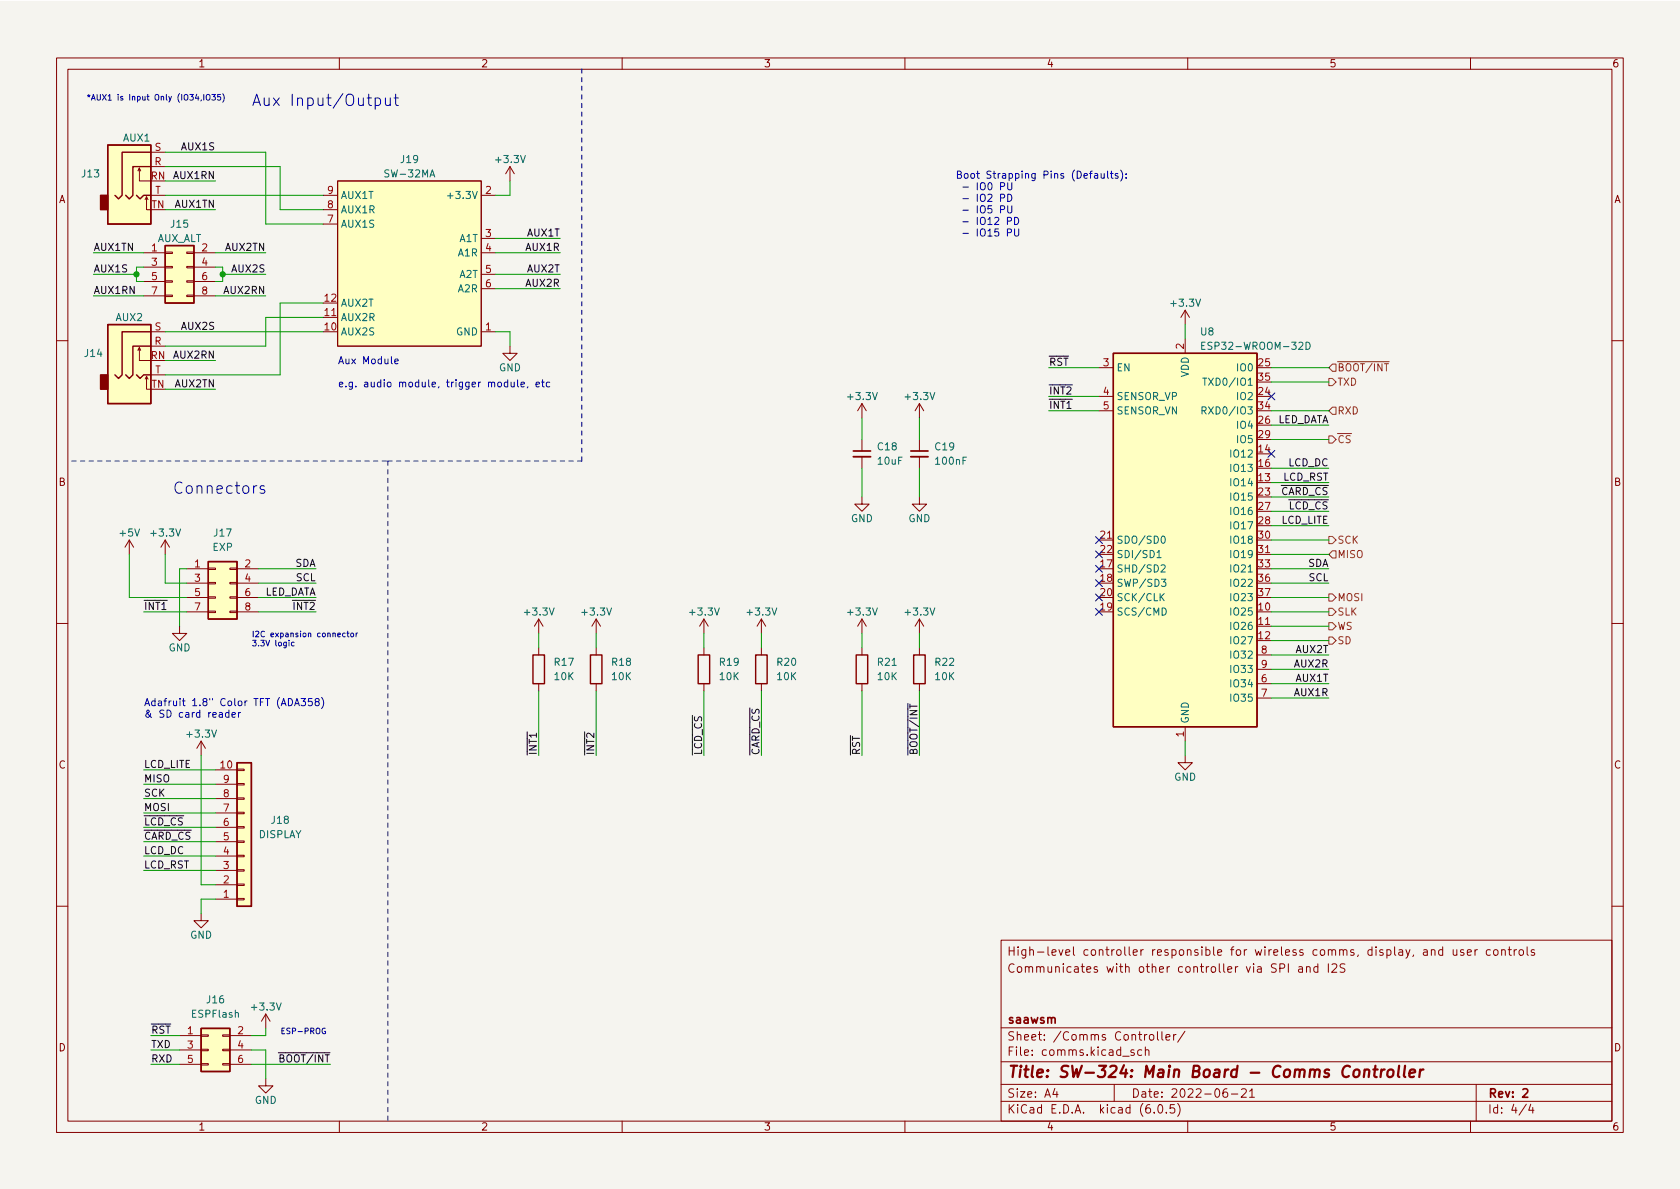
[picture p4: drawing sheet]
<svg xmlns="http://www.w3.org/2000/svg" width="297mm" height="210mm" viewBox="0 0 297 210" stroke-linecap="round" stroke-linejoin="round" font-family="sans-serif">
<path d="M0 .2h297v210.1h-297z" fill="#f5f4ef" stroke="#f5f4ef" stroke-width=".18"/>
<g fill="none" stroke="#840000" stroke-width=".18">
<path d="M10 10.2h277v190.1h-277zM12 12.2h273v186.1h-273zM60 10.2v2M110 10.2v2M160 10.2v2M210 10.2v2M260 10.2v2M24.4 30.2l.2-.5v2.3h2.1M24.6 29.7l.3 .5M25.7 35.3l.2-.5v2.3h.8M25.9 34.8l.3 .5M26.7 34.5h2.5"/>
<path d="M26.7 29.5h2.5M26.7 26.9h2.5M57.1 34.5h2.6M57.1 39.6h2.6M57.1 37.1h2.6M59.7 32h25.4v29.2h-25.4zM85.1 34.5h2.5M90.2 29.5l-.8 1.2M90.2 29.5v2.5M90.2 29.5l.7 1.2M25.4 44.7h3.8M25.4 47.2h3.8"/>
<path d="M25.4 49.8h3.8M25.4 52.3h3.8M26.7 58.7h2.5M29.2 52.2h1.3v.2h-1.3zM29.2 49.7h1.3v.2h-1.3zM29.2 47.1h1.3v.3h-1.3zM29.2 44.6h1.3v.2h-1.3zM33 52.2h1.3v.2h-1.3zM33 49.7h1.3v.2h-1.3zM33 47.1h1.3v.3h-1.3zM33 44.6h1.3v.2h-1.3zM34.3 44.7h3.8"/>
<path d="M34.3 47.2h3.8M34.3 49.8h3.8M34.3 52.3h3.8M57.1 56.1h2.6M85.1 44.7h2.5M85.1 58.7h2.5M85.1 42.2h2.5M85.1 48.5h2.5M85.1 51h2.5M209.5 54.9l-.7 1.2M209.5 54.9v2.5M209.5 59.9v2.6"/>
<path d="M209.5 54.9l.8 1.2M10 60.2h2M24.4 62l.2-.5v2.2h2.1M24.6 61.5l.3 .5M25.7 67.1l.2-.6v2.3h.8M25.9 66.5l.3 .6M26.7 61.2h2.5M26.7 66.3h2.5M90.2 61.2v1.3h1.2l-1.2 1.2-1.3-1.2h1.3M152.4 71.4v2.5M152.4 77.7v2.1M152.4 71.4l-.8 1.2"/>
<path d="M152.4 71.4l.8 1.2M162.6 71.4v2.5M162.6 77.7v2.1M162.6 71.4l-.8 1.2M162.6 71.4l.7 1.2M194.3 65h2.5M194.3 70.1h2.5M194.3 72.6h2.5M285 60.2h2M22.9 95.5l-.8 1.3M22.9 95.5v2.5M22.9 95.5l.7 1.3"/>
<path d="M29.2 95.5l-.8 1.3M29.2 95.5v2.5M29.2 95.5l.8 1.3M152.4 87.9v1.2h1.3l-1.3 1.3-1.3-1.3h1.3M152.4 80.8v2M162.6 87.9v1.2h1.2l-1.2 1.3-1.3-1.3h1.3M162.6 80.8v2M194.3 95.5h2.5M222.2 98h2.6M10 110.2h2M31.7 110.7v1.3h1.3l-1.3 1.3-1.2-1.3h1.2M33 100.6h3.8"/>
<path d="M33 103.1h3.8M33 105.7h3.8M33 108.2h3.8M36.8 108.1h1.3v.2h-1.3zM36.8 105.5h1.3v.3h-1.3zM36.8 103h1.3v.2h-1.3zM36.8 100.5h1.3v.2h-1.3zM40.6 108.1h1.3v.2h-1.3zM40.6 105.5h1.3v.3h-1.3zM40.6 103h1.3v.2h-1.3zM40.6 100.5h1.3v.2h-1.3zM41.9 100.6h3.8"/>
<path d="M41.9 103.1h3.8M41.9 105.7h3.8M41.9 108.2h3.8M95.2 109.5v2.5M95.2 114.5v1.3M95.2 109.5l-.7 1.2M95.2 109.5l.8 1.2M105.4 109.5l-.8 1.2M105.4 109.5v2.5M105.4 114.5v1.3M105.4 109.5l.8 1.2M124.5 109.5v2.5"/>
<path d="M124.5 114.5v1.3M124.5 109.5l-.8 1.2M124.5 109.5l.7 1.2M134.6 109.5v2.5M134.6 114.5v1.3M134.6 109.5l-.7 1.2M134.6 109.5l.8 1.2M152.4 109.5l-.8 1.2M152.4 109.5v2.5M152.4 114.5v1.3M152.4 109.5l.8 1.2M162.6 109.5l-.8 1.2"/>
<path d="M162.6 109.5v2.5M162.6 114.5v1.3M162.6 109.5l.7 1.2M222.2 110.7h2.6M222.2 115.8h2.6M222.2 118.4h2.6M285 110.2h2M35.6 131.1l-.8 1.2M35.6 131.1v2.5M35.6 131.1l.7 1.2M38.1 136.1h3.8M38.1 138.7h3.8"/>
<path d="M41.9 136h1.3v.3h-1.3zM41.9 138.6h1.3v.2h-1.3zM95.2 120.9v1.3M105.4 120.9v1.3M124.5 120.9v1.3M134.6 120.9v1.3M152.4 120.9v1.3M162.6 120.9v1.3M209.5 133.6v1.3h1.3l-1.3 1.2-1.2-1.2h1.2M209.5 128.5v2.6M222.2 120.9h2.6M222.2 123.4h2.6"/>
<path d="M38.1 159h3.8M38.1 156.5h3.8M38.1 153.9h3.8M38.1 151.4h3.8M38.1 148.8h3.8M38.1 146.3h3.8M38.1 143.8h3.8M38.1 141.2h3.8M41.9 141.1h1.3v.2h-1.3zM41.9 143.6h1.3v.3h-1.3zM41.9 146.2h1.3v.2h-1.3zM41.9 148.7h1.3v.3h-1.3z"/>
<path d="M41.9 151.3h1.3v.2h-1.3zM41.9 153.8h1.3v.2h-1.3zM41.9 156.3h1.3v.3h-1.3zM41.9 158.9h1.3v.2h-1.3zM10 160.2h2M35.6 161.5v1.3h1.2l-1.2 1.3-1.3-1.3h1.3M47 179.3l-.8 1.3M47 179.3v2.6M47 179.3l.8 1.3M177 166.3h108v32h-108zM226.3 171.2l.7-.1 .1-.2v-.3l-.2-.2h-.6v1.5M227.8 170.4v1.5"/>
<path d="M229.6 171h.6l.1 .9M230.3 171.3l-.5 .1a.29 .29 0 0 0-.2 .2 .29 .29 0 0 0 .2 .3h.5M231 171.1l.2-.2 .4 .1v.9M231 170.9v1M233 171l-.4-.1-.3 .3v.4l.1 .3h.6M233 170.4v1.5M234.9 170.4v1.5M235.5 170.6l.6-.2 .2 .2 .1 .3-1 1h1M237.8 170.5l-.6-.1-.2 .2v.4l.6 .3 .2 .3-.3 .3h-.6M251.7 168h.6l.1 .9M252.4 168.3l-.5 .1a.29 .29 0 0 0-.3 .2 .29 .29 0 0 0 .3 .3h.5M253.1 168.1l.2-.2 .3 .1 .1 .9"/>
<path d="M253.1 167.9v1M255.1 168l-.4-.1-.3 .3v.4l.1 .3h.6M255.1 167.4v1.5M256.9 167.9l.1 1h.4l.2-.1M257.6 167.9v1M258.8 168l-.4-.1-.2 .2 .1 .3 .5 .1v.4h-.6M259.4 168.4l.7-.1v-.3l-.5-.1-.2 .2 .1 .8h.6M260.8 167.9v1M261.2 167.9l-.3 .1-.1 .2M263.5 168l-.4-.1-.3 .3v.4l.1 .3h.6M264.2 168l.4-.1 .3 .3v.4l-.3 .3h-.4l-.1-.3v-.4zM265.5 168.1l.2-.2 .4 .1v.9"/>
<path d="M265.5 167.9v1M266.6 167.9h.6M266.9 167.4v1.3l.3 .2M267.7 167.9v1M268.2 167.9l-.3 .1-.2 .2M268.7 168l.4-.1 .3 .3v.4l-.3 .3h-.4l-.1-.3v-.4zM270 167.4v1.3l.2 .2M271.3 168l-.4-.1-.2 .2 .1 .3 .5 .1v.4h-.6M285 160.2h2M31.7 183.1h3.9M31.7 185.7h3.9M31.7 188.2h3.9"/>
<path d="M35.6 188.1h1.2v.2h-1.2zM35.6 185.5h1.2v.3h-1.2zM35.6 183h1.2v.3h-1.2zM39.4 188.1h1.2v.2h-1.2zM39.4 185.5h1.2v.3h-1.2zM39.4 183h1.2v.3h-1.2zM40.6 183.1h3.8M40.6 185.7h3.8M40.6 188.2h3.8M47 190.7v1.3h1.3l-1.3 1.3-1.3-1.3h1.3M60 198.3v2M110 198.3v2"/>
<path d="M160 198.3v2M177 194.8h108M177 191.8h108M177 187.8h108M177 181.8h108M186.5 192.5l-.4 1h1M186.9 193v1M197 191.8v3M200.5 185.7l-.4-.1-.2 .2 .1 .3 .5 .1v.4h-.6M201.9 185.7l-.5-.1-.3 .3v.4l.2 .3h.6M202.5 185.8l.2-.2 .4 .1v.9M202.5 185.1v1.5"/>
<path d="M203.3 183.1l.2-.2 .4 .2 .1 .5-.1 .3h-.4l-.2-.1zM204.1 196.7v.1M204.6 182.4v1.3l.3 .2M204.9 195.4l.2-.1a.81 .81 0 0 1 .6 .7 .81 .81 0 0 1-.3 .8h-.2a.81 .81 0 0 1-.6-.6 .81 .81 0 0 1 .3-.8zM205.4 182.4v1.3l.2 .2M206.1 183.4l.8-.1-.1-.3-.4-.1-.3 .2 .1 .8h.6M206.2 196.7v.1M207.5 182.9v1M207.6 195.3h-.7v.7l.2-.1 .5 .1 .1 .2-.1 .5-.2 .1-.5-.1M207.9 182.9l-.3 .1-.1 .2M208.2 195.1a1.72 1.72 0 0 1 0 2.3M209.5 182.4l-1.3 1.9"/>
<path d="M210 198.3v2M216.9 192.5a.59 .59 0 0 0-.7 .7v.5l.2 .3h.4l.2-.1 .1-.5-.2-.2-.4-.1-.3 .3M217.7 193.5h1.2M219.5 192.7l.6-.2 .2 .2 .1 .3-1 1h1M220.9 193l.5-.5v1.5M220.9 194h.9M260 198.3v2M261 191.8v6.5M269.9 195.3l-1.3 1.9M270.6 195.3l-.3 1h.9M271 195.8v1"/>
</g>
<path d="M150.9 79.8h3M161 79.8h3.1M269.3 192.7l.5-.2 .3 .2v.3l-.9 1h.9" fill="none" stroke="#840000" stroke-width=".3"/>
<g fill="none" stroke="#840000" stroke-width=".4">
<path d="M239.5 189.3a.52 .52 0 0 1 .5-.2 .52 .52 0 0 1 .4 .4l-.1 .6a.55 .55 0 0 1-.5 .4 .55 .55 0 0 1-.5-.4zM241.3 189.3a.49 .49 0 0 1 .8 .1l-.1 1.1M241.3 189.1l-.2 1.4M242.8 189.1h.8M243.2 188.5l-.2 1.7v.2l.4 .1M244.3 189.1l-.2 1.4M244.8 189.1l-.4 .1-.2 .3M245.5 189.3a.52 .52 0 0 1 .5-.2 .52 .52 0 0 1 .4 .4l-.1 .6a.55 .55 0 0 1-.5 .4 .55 .55 0 0 1-.5-.4zM247.4 188.5l-.2 1.7 .2 .3M248.4 188.5l-.2 1.7 .3 .3M249.2 189.8l1-.2-.1-.4-.1-.1-.6 .1-.2 1 .2 .3 .6-.1M251.1 189.1l-.2 1.4"/>
<path d="M251.7 189.1l-.4 .1-.2 .3"/>
</g>
<g fill="#ffffc2" stroke="#ffffc2" stroke-width=".18">
<path d="M29.2 43.4h5.1v10.2h-5.1z"/>
<path d="M196.8 62.5h25.4v66h-25.4z"/>
<path d="M59.7 32h25.4v29.2h-25.4z"/>
<path d="M19 25.6h7.7v14h-7.7z"/>
<path d="M41.9 134.9h2.5v25.4h-2.5z"/>
<path d="M36.8 99.3h5.1v10.2h-5.1z"/>
<path d="M35.6 181.9h5v7.6h-5z"/>
<path d="M19 57.4h7.7v14h-7.7z"/>
</g>
<g fill="none" stroke="#840000" stroke-width=".25">
<path d="M19 25.6h7.7v14h-7.7zM24.1 34.5l.7 .7 .6-.7h1.3M26.7 29.5h-3.2v5l-.6 .7-.7-.7M26.7 26.9h-5.1v7.6l-.6 .7-.7-.7M19 57.4h7.7v14h-7.7zM26.7 58.7h-5.1v7.6l-.6 .6-.7-.6M29.2 43.4h5.1v10.2h-5.1zM24.1 66.3l.7 .6 .6-.6h1.3M26.7 61.2h-3.2v5.1l-.6 .6-.7-.6M196.8 62.5h25.4v66h-25.4zM36.8 99.3h5.1v10.2h-5.1zM94.2 115.8h2.1v5.1h-2.1z"/>
<path d="M104.4 115.8h2v5.1h-2zM123.4 115.8h2.1v5.1h-2.1zM133.6 115.8h2v5.1h-2zM151.4 115.8h2v5.1h-2zM161.5 115.8h2.1v5.1h-2.1zM41.9 134.9h2.5v25.4h-2.5zM35.6 181.9h5v7.6h-5z"/>
</g>
<g fill="none" stroke="#006464" stroke-width=".18">
<path d="M79.1 34.6h1M212.5 61.1h.4M212.5 72.6l.6-.1 .2-.1-.1-.3-.7-.2v1.3M212.7 66.9h.7M212.8 72.6l.5 .6M213 66.9v1.2M213.1 60.5h-.6v1.3h.6M230.9 60.5a.64 .64 0 0 1 .7 .6 .64 .64 0 0 1-.7 .7zM204.6 97.7l.3-.4v1.3M204.6 98.6h.7M205.4 94.9l.2-.1a.68 .68 0 0 1 .4 .6 .68 .68 0 0 1-.4 .7l-.2-.1-.1-.4zM205.3 100l.5-.1 .2 .3-.8 1h.8"/>
<path d="M205.3 105.5l.5 .7M205.4 102.4h.7l-.4 .5 .4 .1v.6l-.2 .1-.5-.1M205.5 107.5a.64 .64 0 0 1 .7 .6 .64 .64 0 0 1-.7 .7zM205.8 105l-.7 .7"/>
</g>
<g fill="#840000" stroke="#840000" stroke-width=".25">
<path d="M17.8 34.5h1.2v2.6h-1.2z"/>
<path d="M17.8 66.3h1.2v2.5h-1.2z"/>
</g>
<path d="M150.9 80.8h3M161 80.8h3.1" fill="none" stroke="#840000" stroke-width=".33"/>
<path d="M234.9 66.9h.7l.6 .7-.6 .6h-.7zM234.9 77.1h.7l.6 .6-.6 .7h-.7zM235.6 64.4h.6v1.3h-.6l-.7-.7zM235.6 72h.6v1.3h-.6l-.7-.7zM234.9 94.9h.7l.6 .6-.6 .6h-.7zM235.6 97.4h.6v1.3h-.6l-.7-.7zM234.9 107.6h.7l.6 .6-.6 .6h-.7zM234.9 110.1h.7l.6 .6-.6 .7h-.7zM234.9 105h.7l.6 .7-.6 .6h-.7zM234.9 112.6h.7l.6 .7-.6 .6h-.7z" fill="none" stroke="#725600" stroke-width=".18"/>
<g fill="none" stroke="#0000c2" stroke-width=".18">
<path d="M36 16.7v1M36.6 16.8l.1-.1a.34 .34 0 0 1 .4 .3v.4a.33 .33 0 0 1-.3 .3 .33 .33 0 0 1-.3-.3zM37.5 16.7h.6l-.4 .4 .3 .1v.4l-.1 .1-.4-.1M39 16.7h-.5v.5l.4-.1 .1 .5-.2 .1-.3-.1M39.4 16.6a1.15 1.15 0 0 1 0 1.5M66.3 17.4l.6-.1 .4 .4v.6l-.2 .3-.2 .1-.6-.1M66.3 17.3v2M68.1 17.3l.1 1.3a.54 .54 0 0 0 .8-.1M69 17.3v1.4M69.7 17.3h.7M70 16.7v1.7v.2l.4 .1M176.9 33l.6-.1 .1-.2v-.3l-.7-.1v1.3"/>
<path d="M176.9 35l.6-.1 .1-.1v-.3l-.7-.2v1.3M176.9 37.1l.6-.1 .1-.2v-.3l-.7-.1v1.3M178.1 39.1l.6-.1 .1-.1v-.3l-.7-.2v1.3M178.2 32.3v1l.2 .3h.3l.2-.3v-1M178.2 34.3a.64 .64 0 0 1 .7 .7 .64 .64 0 0 1-.7 .6zM178.2 36.4v1l.2 .3h.3l.2-.3v-1M179.4 38.4a.64 .64 0 0 1 .7 .7 .64 .64 0 0 1-.7 .6zM193.5 30.7h.5l.1 .8M194.1 31h-.4l-.2 .2 .2 .3h.4M194.7 30.7v.8h.4l.1-.1M195.2 30.7v.8M195.8 30.3v1l.2 .2"/>
<path d="M196.3 30.7h.5M196.5 30.3v1l.3 .2M197.7 30.7h-.4l-.1 .2v.1l.5 .2v.3h-.5M198.1 30.1a1.46 1.46 0 0 1 0 1.9M199.1 31.4v.1M199.1 30.7v.2M178.1 41.1h.6l.1-.2v-.3l-.7-.1v1.2M179.4 40.5v1l.2 .2h.3l.2-.2v-1M69.8 63.9l.6-.1-.1-.3h-.3l-.2 .2 .1 .6h.4M90.4 67.6v.8h.3l.2-.1M90.9 67.6v.8M91.5 67.1v1.1l.2 .2"/>
<path d="M92.1 68l.6-.1v-.3h-.4l-.2 .2 .1 .6h.5M93.3 68.4l-.1 .2M94.8 68l.6-.1-.1-.3h-.3l-.2 .2v.6h.5M95.7 67.6h.5M95.9 67.1v1.1l.3 .2M97.2 67.6h-.4l-.2 .2 .1 .6h.5M46.7 86l-.4-.1-.3 .3 .1 .3 .6 .2 .1 .2-.1 .2-.1 .1-.6-.1M51.1 113.6v.6M52 113.6h-.3l-.2 .1 .1 .5h.4M61 112l-.2-.1-.2 .2 .1 .5h.3M61.3 111.9h.4M61.5 111.6v.9l.2 .1"/>
<path d="M62 112l.2-.1 .3 .1-.1 .6-.4-.1zM63 111.9v.7M63.2 111.9l-.2 .2M40.5 126.1l-.4-.1-.2 .2 .1 .6h.5M40.5 125.6v1.2M41 126.4l.6-.1v-.2l-.4-.1-.2 .2 .1 .6h.5M42.2 126v.8M42.5 126l-.3 .2M52.1 124.8l.4-1.3 .4 1.3M52.2 124.4h.6M53.2 123.5h.8l-.4 .5 .4 .1v.6l-.2 .1-.6-.1M55.2 123.5h-.6l-.1 .6 .2-.1 .4 .1 .1 .1v.5l-.2 .1-.5-.1"/>
<path d="M56 124.1l-.3-.3 .1-.2 .2-.1 .3 .1 .1 .2v.1l-.6 .2-.1 .2 .1 .4 .2 .1h.2l.2-.2v-.4l-.2-.1M56.9 123.3a1.46 1.46 0 0 1 0 2M57.5 181.9a.45 .45 0 0 0-.6 .4 .45 .45 0 0 0 .7 .4v-.3h-.2"/>
</g>
<path d="M12.7 81.5h55.9M68.6 81.5v116.9M68.6 81.5h34.3M102.9 81.5v-69.8" fill="none" stroke="#0000c2" stroke-width=".18" stroke-dasharray=".8 .8"/>
<g fill="none" stroke="#009600" stroke-width=".18">
<path d="M29.2 37.1h8.9M29.2 29.5h20.3v7.6h7.6M29.2 26.9h17.8v12.7h10.1M29.2 34.5h27.9M29.2 32h8.9M90.2 32v2.5h-2.6M16.5 52.3h8.9M16.5 48.5h7.6M16.5 44.7h8.9M25.4 47.2h-1.3v2.6h1.3M29.2 58.7h27.9M38.1 52.3h8.9"/>
<path d="M38.1 47.2h1.3v2.6h-1.3M38.1 44.7h8.9M39.4 48.5h7.6M57.1 56.1h-10.1v5.1h-17.8M57.1 53.6h-7.6v12.7h-20.3M87.6 48.5h11.5M87.6 58.7h2.6v2.5M87.6 51h11.5M87.6 44.7h11.5M87.6 42.2h11.5M209.5 57.4v2.5M29.2 63.7h8.9"/>
<path d="M29.2 68.8h8.9M152.4 73.9v3.8M162.6 73.9v3.8M185.4 72.6h8.9M185.4 65h8.9M185.4 70.1h8.9M224.8 67.6h10.1M224.8 72.6h10.1M224.8 75.2h10.1M224.8 77.7h10.1M224.8 65h10.1M22.9 98v7.7h10.1"/>
<path d="M29.2 98v5.1h3.8M152.4 82.8v5.1M162.6 82.8v5.1M224.8 82.8h10.1M224.8 85.3h10.1M224.8 95.5h10.1M224.8 98h10.1M224.8 90.4h10.1M224.8 93h10.1M224.8 87.9h10.1M25.4 108.2h7.6M33 100.6h-1.3v10.1"/>
<path d="M45.7 108.2h10.2M45.7 103.1h10.2M45.7 100.6h10.2M45.7 105.7h10.2M95.2 112v2.5M105.4 112v2.5M124.5 112v2.5M134.6 112v2.5M152.4 112v2.5M162.6 112v2.5M224.8 115.8h10.1M224.8 110.7h10.1"/>
<path d="M224.8 118.4h10.1M224.8 108.2h10.1M224.8 103.1h10.1M224.8 100.6h10.1M224.8 105.7h10.1M224.8 113.3h10.1M25.4 138.7h12.7M25.4 136.1h12.7M35.6 133.6v22.9h2.5M95.2 122.2v11.4M105.4 122.2v11.4M124.5 122.2v11.4"/>
<path d="M134.6 122.2v11.4M152.4 122.2v11.4M162.6 122.2v11.4M209.5 131.1v2.5M224.8 120.9h10.1M224.8 123.4h10.1M25.4 151.4h12.7M25.4 153.9h12.7M25.4 146.3h12.7M25.4 148.8h12.7M25.4 141.2h12.7M25.4 143.8h12.7"/>
<path d="M38.1 159h-2.5v2.5M26.7 185.7h5M26.7 188.2h5M26.7 183.1h5M44.4 185.7h2.6v5M44.4 188.2h14M47 181.9v1.2h-2.6"/>
</g>
<g fill="none" stroke="#000084" stroke-width=".18">
<path d="M224.2 69.5l1.2 1.2M224.2 79.6l1.2 1.3M225.4 69.5l-1.2 1.2M225.4 79.6l-1.2 1.3M193.7 97.4l1.2 1.2M193.7 94.9l1.2 1.2M193.7 100l1.2 1.2M194.9 100l-1.2 1.2M194.9 97.4l-1.2 1.2M194.9 94.9l-1.2 1.2M193.7 105l1.2 1.3M193.7 102.5l1.2 1.2"/>
<path d="M193.7 107.6l1.2 1.2M194.9 105l-1.2 1.3M194.9 102.5l-1.2 1.2M194.9 107.6l-1.2 1.2"/>
</g>
<g fill="#009600" stroke="#009600" stroke-width=".18">
<circle cx="39.4" cy="48.5" r=".46"/>
<circle cx="24.1" cy="48.5" r=".46"/>
</g>
<g font-size="2.8" fill="#0000c2">
<text x="44.4" y="18.7">Aux Input/Output</text>
<text x="30.5" y="87.3">Connectors</text>
</g>
<text font-size="2.8" fill="#840000" x="178" y="190.6">Title: SW-324: Main Board - Comms Controller</text>
<g font-size="2.1" fill="#840000">
<text x="178" y="172">Communicates with other controller via SPI and I2S</text>
<text x="178" y="169">High-level controller responsible for wireless comms, display, and user controls</text>
<text x="178" y="184">Sheet: /Comms Controller/</text>
<text x="178" y="181">saawsm</text>
<text x="178" y="186.7">File: comms.kicad_sch</text>
<text x="178" y="196.9">KiCad E.D.A. kicad (6.0.5)</text>
<text x="178" y="194.1">Size: A4</text>
<text x="200" y="194.1">Date: 2022-06-21</text>
<text x="263" y="194.1">Rev: 2</text>
<text x="263" y="196.9">Id: 4/4</text>
</g>
<g font-size="1.8" fill="#840000">
<text x="35" y="11.9">1</text>
<text x="85" y="11.9">2</text>
<text x="135" y="11.9">3</text>
<text x="185" y="11.9">4</text>
<text x="235" y="11.9">5</text>
<text x="285" y="11.9">6</text>
<text x="10.3" y="35.9">A</text>
<text x="285.3" y="35.9">A</text>
<text x="10.3" y="85.9">B</text>
<text x="285.3" y="85.9">B</text>
<text x="10.3" y="135.9">C</text>
<text x="285.3" y="135.9">C</text>
<text x="10.3" y="185.9">D</text>
<text x="285.3" y="185.9">D</text>
<text x="35" y="199.9">1</text>
<text x="85" y="199.9">2</text>
<text x="135" y="199.9">3</text>
<text x="185" y="199.9">4</text>
<text x="235" y="199.9">5</text>
<text x="285" y="199.9">6</text>
</g>
<g font-size="1.8" fill="#006464">
<text x="21.8" y="25">AUX1</text>
<text x="70.9" y="28.8">J19</text>
<text x="87.8" y="28.8">+3.3V</text>
<text x="14.5" y="31.4">J13</text>
<text x="60.2" y="35.2">AUX1T</text>
<text x="68.3" y="31.4">SW-32MA</text>
<text x="79.9" y="35.2">+3.3V</text>
<text x="30.3" y="40.3">J15</text>
<text x="60.2" y="40.3">AUX1S</text>
<text x="60.2" y="37.7">AUX1R</text>
<text x="27.7" y="42.8">AUX_ALT</text>
<text x="81" y="45.3">A1R</text>
<text x="81.2" y="42.8">A1T</text>
<text x="81" y="51.7">A2R</text>
<text x="81.2" y="49.1">A2T</text>
<text x="20.5" y="56.8">AUX2</text>
<text x="60.2" y="59.3">AUX2S</text>
<text x="60.2" y="56.8">AUX2R</text>
<text x="60.2" y="54.2">AUX2T</text>
<text x="80.7" y="59.3">GND</text>
<text x="207.2" y="54.2">+3.3V</text>
<text x="212.3" y="59.3">U8</text>
<text x="15" y="63.1">J14</text>
<text x="88.2" y="65.7">GND</text>
<text x="197.4" y="65.7">EN</text>
<text x="213.5" y="61.8">ESP32-WROOM-32D</text>
<text x="218.9" y="65.7">IO0</text>
<text x="150.1" y="70.7">+3.3V</text>
<text x="160.2" y="70.7">+3.3V</text>
<text x="197.4" y="70.7">SENSOR_VP</text>
<text x="210.2" y="66.7" transform="rotate(-90 210.2 66.7)">VDD</text>
<text x="213.9" y="68.2">TXD0/IO1</text>
<text x="218.9" y="70.7">IO2</text>
<text x="197.4" y="73.3">SENSOR_VN</text>
<text x="213.7" y="73.3">RXD0/IO3</text>
<text x="218.9" y="75.8">IO4</text>
<text x="155.2" y="79.6">C18</text>
<text x="155.3" y="82.2">10uF</text>
<text x="165.4" y="79.6">C19</text>
<text x="165.6" y="82.2">100nF</text>
<text x="217.9" y="80.9">IO12</text>
<text x="217.9" y="83.4">IO13</text>
<text x="218.9" y="78.4">IO5</text>
<text x="217.9" y="86">IO14</text>
<text x="217.9" y="88.5">IO15</text>
<text x="21.3" y="94.9">+5V</text>
<text x="26.9" y="94.9">+3.3V</text>
<text x="37.9" y="94.9">J17</text>
<text x="150.4" y="92.3">GND</text>
<text x="160.6" y="92.3">GND</text>
<text x="217.9" y="91.1">IO16</text>
<text x="217.9" y="93.6">IO17</text>
<text x="37.6" y="97.4">EXP</text>
<text x="197.4" y="101.2">SHD/SD2</text>
<text x="197.4" y="96.1">SDO/SD0</text>
<text x="197.4" y="98.7">SDI/SD1</text>
<text x="217.9" y="96.1">IO18</text>
<text x="217.9" y="98.7">IO19</text>
<text x="217.9" y="101.2">IO21</text>
<text x="197.4" y="103.8">SWP/SD3</text>
<text x="197.4" y="106.3">SCK/CLK</text>
<text x="217.9" y="103.8">IO22</text>
<text x="217.9" y="106.3">IO23</text>
<text x="92.9" y="108.8">+3.3V</text>
<text x="103.1" y="108.8">+3.3V</text>
<text x="122.1" y="108.8">+3.3V</text>
<text x="132.3" y="108.8">+3.3V</text>
<text x="150.1" y="108.8">+3.3V</text>
<text x="160.2" y="108.8">+3.3V</text>
<text x="197.4" y="108.8">SCS/CMD</text>
<text x="217.9" y="108.8">IO25</text>
<text x="217.9" y="111.4">IO26</text>
<text x="217.9" y="113.9">IO27</text>
<text x="29.8" y="115.2">GND</text>
<text x="98.1" y="117.7">R17</text>
<text x="108.3" y="117.7">R18</text>
<text x="127.3" y="117.7">R19</text>
<text x="137.5" y="117.7">R20</text>
<text x="155.2" y="117.7">R21</text>
<text x="165.4" y="117.7">R22</text>
<text x="217.9" y="116.5">IO32</text>
<text x="217.9" y="119">IO33</text>
<text x="98.1" y="120.3">10K</text>
<text x="108.3" y="120.3">10K</text>
<text x="127.3" y="120.3">10K</text>
<text x="137.5" y="120.3">10K</text>
<text x="155.2" y="120.3">10K</text>
<text x="165.4" y="120.3">10K</text>
<text x="217.9" y="121.5">IO34</text>
<text x="217.9" y="124.1">IO35</text>
<text x="33.2" y="130.4">+3.3V</text>
<text x="210.2" y="128" transform="rotate(-90 210.2 128)">GND</text>
<text x="207.6" y="138">GND</text>
<text x="45.7" y="148.2">DISPLAY</text>
<text x="48.1" y="145.7">J18</text>
<text x="33.6" y="166">GND</text>
<text x="34" y="180">ESPFlash</text>
<text x="36.6" y="177.4">J16</text>
<text x="44.7" y="178.7">+3.3V</text>
<text x="45" y="195.2">GND</text>
</g>
<g font-size="1.8" fill="#a90000">
<text x="27.3" y="29.2">R</text>
<text x="27.4" y="26.7">S</text>
<text x="26.7" y="31.7">RN</text>
<text x="27.4" y="34.3">T</text>
<text x="57.9" y="34.3">9</text>
<text x="85.9" y="34.3">2</text>
<text x="26.8" y="36.8">TN</text>
<text x="57.9" y="39.4">7</text>
<text x="57.9" y="36.8">8</text>
<text x="85.9" y="41.9">3</text>
<text x="26.8" y="44.4">1</text>
<text x="26.8" y="47">3</text>
<text x="35.7" y="44.4">2</text>
<text x="35.7" y="47">4</text>
<text x="85.9" y="44.4">4</text>
<text x="26.8" y="49.5">5</text>
<text x="26.8" y="52.1">7</text>
<text x="35.7" y="49.5">6</text>
<text x="35.7" y="52.1">8</text>
<text x="57.4" y="53.3">12</text>
<text x="85.9" y="48.3">5</text>
<text x="85.9" y="50.8">6</text>
<text x="27.4" y="58.4">S</text>
<text x="57.4" y="58.4">10</text>
<text x="57.4" y="55.9">11</text>
<text x="85.9" y="58.4">1</text>
<text x="26.7" y="63.5">RN</text>
<text x="27.3" y="61">R</text>
<text x="195.1" y="64.8">3</text>
<text x="209.3" y="61.7" transform="rotate(-90 209.3 61.7)">2</text>
<text x="222.5" y="64.8">25</text>
<text x="26.8" y="68.6">TN</text>
<text x="27.4" y="66">T</text>
<text x="195.1" y="69.8">4</text>
<text x="222.5" y="69.8">24</text>
<text x="222.5" y="67.3">35</text>
<text x="195.1" y="72.4">5</text>
<text x="222.5" y="77.5">29</text>
<text x="222.5" y="72.4">34</text>
<text x="222.5" y="80">14</text>
<text x="222.5" y="82.5">16</text>
<text x="222.5" y="85.1">13</text>
<text x="194.6" y="95.2">21</text>
<text x="222.5" y="90.2">27</text>
<text x="222.5" y="92.7">28</text>
<text x="222.5" y="95.2">30</text>
<text x="34.4" y="100.3">1</text>
<text x="43.3" y="100.3">2</text>
<text x="194.6" y="100.3">17</text>
<text x="194.6" y="97.8">22</text>
<text x="222.5" y="97.8">31</text>
<text x="222.5" y="100.3">33</text>
<text x="34.4" y="102.9">3</text>
<text x="34.4" y="105.4">5</text>
<text x="34.4" y="107.9">7</text>
<text x="43.3" y="102.9">4</text>
<text x="43.3" y="105.4">6</text>
<text x="43.3" y="107.9">8</text>
<text x="194.6" y="102.9">18</text>
<text x="194.6" y="107.9">19</text>
<text x="194.6" y="105.4">20</text>
<text x="222.5" y="107.9">10</text>
<text x="222.5" y="102.9">36</text>
<text x="222.5" y="105.4">37</text>
<text x="222.5" y="110.5">11</text>
<text x="222.5" y="113">12</text>
<text x="223" y="115.6">8</text>
<text x="223" y="118.1">9</text>
<text x="223" y="120.6">6</text>
<text x="223" y="123.2">7</text>
<text x="209.3" y="130.3" transform="rotate(-90 209.3 130.3)">1</text>
<text x="39" y="135.9">10</text>
<text x="39.5" y="143.5">7</text>
<text x="39.5" y="141">8</text>
<text x="39.5" y="138.4">9</text>
<text x="39.5" y="148.6">5</text>
<text x="39.5" y="146">6</text>
<text x="39.5" y="153.7">3</text>
<text x="39.5" y="151.1">4</text>
<text x="39.5" y="158.7">1</text>
<text x="39.5" y="156.2">2</text>
<text x="33.2" y="185.4">3</text>
<text x="42.1" y="182.9">2</text>
<text x="42.1" y="185.4">4</text>
<text x="33.2" y="188">5</text>
<text x="42.1" y="188">6</text>
</g>
<g font-size="1.8" fill="#0f0f0f">
<text x="32.2" y="26.6">AUX1S</text>
<text x="30.8" y="31.6">AUX1RN</text>
<text x="31" y="36.7">AUX1TN</text>
<text x="93.3" y="41.8">AUX1T</text>
<text x="16.5" y="44.3">AUX1TN</text>
<text x="39.9" y="44.3">AUX2TN</text>
<text x="93.1" y="44.3">AUX1R</text>
<text x="16.5" y="48.2">AUX1S</text>
<text x="16.5" y="52">AUX1RN</text>
<text x="39.7" y="52">AUX2RN</text>
<text x="41.1" y="48.2">AUX2S</text>
<text x="93.1" y="50.7">AUX2R</text>
<text x="93.3" y="48.2">AUX2T</text>
<text x="32.2" y="58.3">AUX2S</text>
<text x="30.8" y="63.4">AUX2RN</text>
<text x="185.4" y="64.7">~{RST}</text>
<text x="31" y="68.5">AUX2TN</text>
<text x="185.4" y="69.7">~{INT2}</text>
<text x="185.4" y="72.3">~{INT1}</text>
<text x="222.5" y="74.9">26 LED_DATA</text>
<text x="227.8" y="82.4">LCD_DC</text>
<text x="222.5" y="87.6">23 ~{CARD_CS}</text>
<text x="226.8" y="85">LCD_RST</text>
<text x="226.5" y="90.1">~{LCD_CS}</text>
<text x="226.5" y="92.6">LCD_LITE</text>
<text x="52.1" y="100.2">SDA</text>
<text x="231.2" y="100.2">SDA</text>
<text x="25.4" y="107.8">~{INT1}</text>
<text x="46.4" y="105.3">LED_DATA</text>
<text x="50.7" y="107.8">~{INT2}</text>
<text x="52.3" y="102.8">SCL</text>
<text x="231.4" y="102.8">SCL</text>
<text x="229" y="118">AUX2R</text>
<text x="229.2" y="115.5">AUX2T</text>
<text x="229" y="123.1">AUX1R</text>
<text x="229.2" y="120.5">AUX1T</text>
<text x="25.4" y="135.8">LCD_LITE</text>
<text x="94.9" y="133.6" transform="rotate(-90 94.9 133.6)">~{INT1}</text>
<text x="105.1" y="133.6" transform="rotate(-90 105.1 133.6)">~{INT2}</text>
<text x="124.1" y="133.6" transform="rotate(-90 124.1 133.6)">~{LCD_CS}</text>
<text x="134.3" y="133.6" transform="rotate(-90 134.3 133.6)">~{CARD_CS}</text>
<text x="152.1" y="133.6" transform="rotate(-90 152.1 133.6)">~{RST}</text>
<text x="162.2" y="133.6" transform="rotate(-90 162.2 133.6)">~{BOOT/INT}</text>
<text x="25.4" y="143.4">MOSI</text>
<text x="25.4" y="140.9">SCK</text>
<text x="25.4" y="138.3">MISO</text>
<text x="25.4" y="145.9">~{LCD_CS}</text>
<text x="25.4" y="148.5">~{CARD_CS}</text>
<text x="25.4" y="153.6">LCD_RST</text>
<text x="25.4" y="151">LCD_DC</text>
<text x="26.7" y="185.3">TXD</text>
<text x="26.7" y="182.8">~{RST} 1</text>
<text x="26.7" y="187.9">RXD</text>
<text x="48.6" y="187.9">~{BOOT/INT}</text>
</g>
<g font-size="1.8" fill="#0000c2">
<text x="168.9" y="31.6">Boot Strapping Pins (Defaults):</text>
<text x="169.4" y="33.6">- IO0 PU</text>
<text x="169.4" y="35.7">- IO2 PD</text>
<text x="169.4" y="37.7">- IO5 PU</text>
<text x="169.4" y="39.8">- IO12 PD</text>
<text x="169.4" y="41.8">- IO15 PU</text>
<text x="59.7" y="64.4">Aux Module</text>
<text x="59.7" y="68.5">e.g. audio module, trigger module, etc</text>
<text x="25.4" y="124.9">Adafruit 1.8&quot; Color TFT (ADA358)</text>
<text x="25.4" y="126.9">&amp; SD card reader</text>
</g>
<g font-size="1.8" fill="#725600">
<text x="236.4" y="65.7">~{BOOT/INT}</text>
<text x="236.4" y="68.2">TXD</text>
<text x="236.4" y="73.3">RXD</text>
<text x="236.4" y="78.4">~{CS}</text>
<text x="236.4" y="98.7">MISO</text>
<text x="236.4" y="96.1">SCK</text>
<text x="236.4" y="106.3">MOSI</text>
<text x="236.4" y="108.8">SLK</text>
<text x="236.4" y="111.4">WS</text>
<text x="236.4" y="113.9">SD</text>
</g>
<g font-size="1.4" fill="#0000c2">
<text x="15.2" y="17.8">*AUX1 is Input Only (IO34,IO35)</text>
<text x="44.4" y="112.7">I2C expansion connector</text>
<text x="44.4" y="114.3">3.3V logic</text>
<text x="49.5" y="182.9">ESP-PROG</text>
</g>
</svg>
